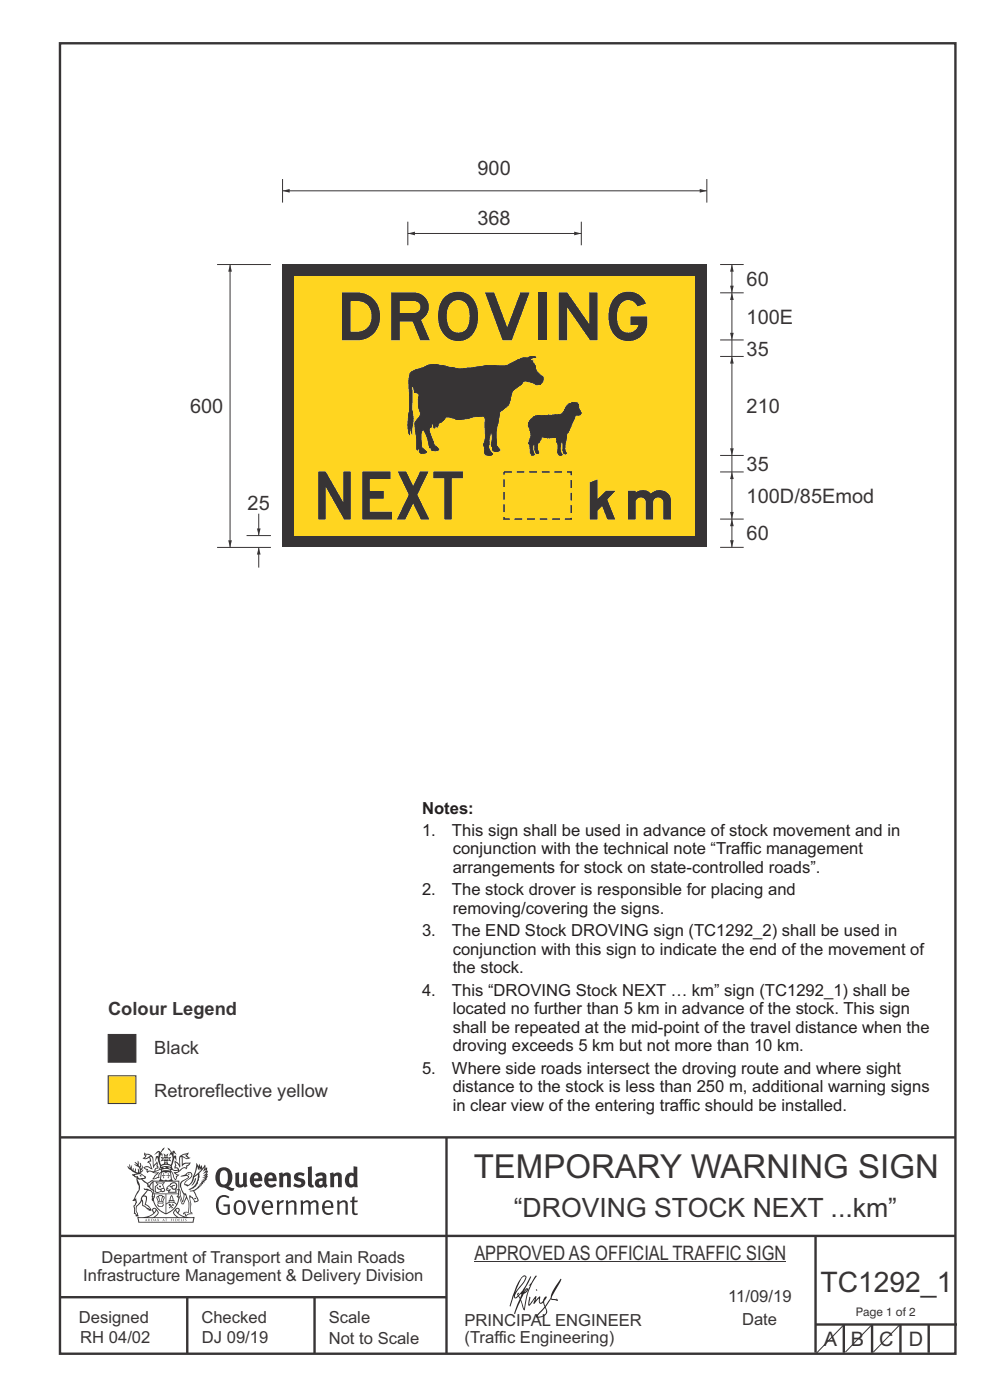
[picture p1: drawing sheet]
<svg xmlns="http://www.w3.org/2000/svg" width="210mm" height="297mm" viewBox="0 0 210 297" stroke-linecap="round" stroke-linejoin="round" font-family="sans-serif">
<g fill="none" stroke="#373435" stroke-width=".51">
<path d="M12.7 9.2h190v278h-190zM12.7 241.3h190M94.7 241.4v45.8M12.7 275.2h82M12.7 262.2h190.1M39.7 275.2v12M66.7 275.2v12M173 262.1v24.9M173 281h30M179 281v6M185 281v6M191 281v6"/>
<path d="M197 281v6"/>
</g>
<g fill="#373435">
<path d="M47 248.4a2.55 2.55 0 0 0 0 2.7l.3 .2a.81 .81 0 0 0 1-1v-.5a1.04 1.04 0 0 0-1.1-1.5zM46.3 248.1a1.82 1.82 0 0 1 2.1-.2 1.82 1.82 0 0 1 .9 1.8 2.29 2.29 0 0 1-.8 2l.7 .3h.5l-.2 .6a2.87 2.87 0 0 1-2-.7 2.12 2.12 0 0 1-1.7-3.1z" fill-rule="evenodd"/>
<path d="M49.9 248.9l.8-.2v2a.46 .46 0 0 0 .3 .6 .46 .46 0 0 0 .6-.3v-2.1l.7-.2v2.4l.2 .5-.5 .3-.3-.3a1.02 1.02 0 0 1-1.2 .3 1.02 1.02 0 0 1-.6-1.1z" fill-rule="evenodd"/>
<path d="M54 249.5l-.1 .5h.9a.49 .49 0 0 0-.2-.6 .49 .49 0 0 0-.6 .1zM53.4 249.1a1.34 1.34 0 0 1 1.6-.2 1.34 1.34 0 0 1 .6 1.5v.2h-1.7a.77 .77 0 0 0 .5 .8 .77 .77 0 0 0 .9-.4l.3 .5a1.59 1.59 0 0 1-2 .2 1.59 1.59 0 0 1-.5-2.1z" fill-rule="evenodd"/>
<path d="M57 249.5l-.1 .5h1a.49 .49 0 0 0-.2-.6 .49 .49 0 0 0-.7 .1zM56.4 249.1a1.34 1.34 0 0 1 1.6-.2 1.34 1.34 0 0 1 .7 1.5v.2h-1.8a.77 .77 0 0 0 .5 .8 .77 .77 0 0 0 .9-.4l.4 .5a1.59 1.59 0 0 1-2.1 .2 1.59 1.59 0 0 1-.5-2.1z" fill-rule="evenodd"/>
<path d="M59.2 248.9l.7-.2 .1 .4a.95 .95 0 0 1 1-.3 .95 .95 0 0 1 .7 .8v2.3h-.8v-2.3a.46 .46 0 0 0-.8 .1v2.2h-.8z" fill-rule="evenodd"/>
<path d="M62.6 249.1a1.75 1.75 0 0 1 2-.1l-.2 .5-.6-.2a.43 .43 0 0 0-.6 .3l.4 .3a1.04 1.04 0 0 1 1.2 1.1 1.04 1.04 0 0 1-1.4 1l-1.2-.4 .3-.6 1 .4 .4-.4a.88 .88 0 0 0-1-.5l-.4-.2-.1-.4z" fill-rule="evenodd"/>
<path d="M65.3 247.6l.8-.2 .1 3.8 .3 .2 .1 .4a.88 .88 0 0 1-1 0 .88 .88 0 0 1-.3-1z" fill-rule="evenodd"/>
<path d="M67.8 250.6a.43 .43 0 0 0-.1 .7 .43 .43 0 0 0 .7-.1v-.7zM66.8 249.1a1.7 1.7 0 0 1 2.4 .1v1.9l.3 .4-.4 .5-.5-.4a1.03 1.03 0 0 1-1.7-.1 1.03 1.03 0 0 1 .8-1.5h.7v-.4a.8 .8 0 0 0-1.2 .1z" fill-rule="evenodd"/>
<path d="M70 248.9l.7-.2 .1 .4a.95 .95 0 0 1 1-.3 .95 .95 0 0 1 .7 .8v2.3h-.8v-2.3a.46 .46 0 0 0-.8 .1v2.2h-.8z" fill-rule="evenodd"/>
<path d="M74.3 249.5a1.48 1.48 0 0 0 0 1.7h.5l.2-.1v-1.5l-.3-.2zM75 247.4l.8 .1 .1 4.4h-.7l-.1-.2a1.26 1.26 0 0 1-1.4 0 1.26 1.26 0 0 1-.5-1.3 1.29 1.29 0 0 1 .4-1.4 1.29 1.29 0 0 1 1.4-.1z" fill-rule="evenodd"/>
<path d="M46.4 253.9a1.72 1.72 0 0 1 2.3 0l-.3 .3a1.24 1.24 0 0 0-1.4-.2 1.24 1.24 0 0 0-.6 1.4 1.49 1.49 0 0 0 1.2 1.9l.7-.1v-1.3h-.8l-.1-.4h1.3v1.9a1.93 1.93 0 0 1-2.2 0 1.93 1.93 0 0 1-.7-2.2l.2-.8z" fill-rule="evenodd"/>
<path d="M50.4 255.1a1.65 1.65 0 0 0 .2 2.2 .99 .99 0 0 0 1-1.4 .78 .78 0 0 0-.4-.8 .78 .78 0 0 0-.8 0zM50 254.9a1.33 1.33 0 0 1 1.6-.1 1.33 1.33 0 0 1 .5 1.4 1.31 1.31 0 0 1-1.3 1.6 1.31 1.31 0 0 1-1.2-1.6v-.6z" fill-rule="evenodd"/>
<path d="M52.5 254.7l.4-.1 .9 2.6 .8-2.5h.5l-1.1 3h-.5z" fill-rule="evenodd"/>
<path d="M56.3 255.2l-.2 .7h1.3a.7 .7 0 0 0-.3-.8 .7 .7 0 0 0-.8 .1zM55.9 255a1.22 1.22 0 0 1 1.5-.2 1.22 1.22 0 0 1 .5 1.5h-1.8a.93 .93 0 0 0 .5 1 .93 .93 0 0 0 1.1-.2l.2 .3a1.43 1.43 0 0 1-1.8 .1 1.43 1.43 0 0 1-.6-1.7z" fill-rule="evenodd"/>
<path d="M58.7 254.7l.4-.1 .1 .5 .4-.4 .6-.1-.2 .5a.66 .66 0 0 0-.8 .7v1.9h-.4z" fill-rule="evenodd"/>
<path d="M60.6 254.7l.4-.1 .1 .5a.94 .94 0 0 1 1-.5 .94 .94 0 0 1 .8 .8v2.3h-.5l-.1-2.5a.81 .81 0 0 0-1.2 .3v2.2h-.4z" fill-rule="evenodd"/>
<path d="M63.7 254.7l.5-.1 .1 .5 .4-.3a.78 .78 0 0 1 1.1 .3 .9 .9 0 0 1 1-.5 .9 .9 0 0 1 .8 .8v2.3h-.5l-.1-2.5a.67 .67 0 0 0-1.1 .3v2.2h-.5v-2.4l-.4-.3-.7 .4v2.3h-.5z" fill-rule="evenodd"/>
<path d="M69 255.2l-.1 .7h1.3a.7 .7 0 0 0-.3-.8 .7 .7 0 0 0-.9 .1zM68.7 255a1.22 1.22 0 0 1 1.5-.2 1.22 1.22 0 0 1 .5 1.5h-1.8a.93 .93 0 0 0 .4 1 .93 .93 0 0 0 1.2-.2l.1 .3a1.44 1.44 0 0 1-1.7 .1 1.44 1.44 0 0 1-.6-1.7z" fill-rule="evenodd"/>
<path d="M71.4 254.7l.5-.1 .1 .5a.94 .94 0 0 1 1-.5 .94 .94 0 0 1 .8 .8v2.3h-.5l-.1-2.5a.81 .81 0 0 0-1.2 .3v2.2h-.4z" fill-rule="evenodd"/>
<path d="M74.7 253.9l.5-.1v.9h.7l-.1 .3h-.6v2.2l.1 .2h.5l.1 .3a.75 .75 0 0 1-1.2-.6v-2.1h-.4v-.3h.4z" fill-rule="evenodd"/>
<path d="M30.8 244.9l1.1 .3-.9 .5h-.4l.6-.5zM31.8 245.4h.2a2.44 2.44 0 0 1 .4 1.9l.1 .5 .7-1-.1 .6 .3 .3a.57 .57 0 0 0-.6 .7l-1-.1-.5 .2 .2-.5-.8-.3 .7-.1 .9 .5 .1-.1-.6-1.3-.2-.2h.5zM30.7 244.4l-.1 .5 .2 .4-.6 .4a1.04 1.04 0 0 0 1.4-.1l.2 .6-.3 .1-.2 .4a.94 .94 0 0 1 .8 1.1l-.2-.1a1.16 1.16 0 0 0-1.5-.1l.3 .4 .4 .2 .1 .5 .2 .1 .1-.2a.94 .94 0 0 1 1.1 .2l.8 .1-1.2 1.2a1.13 1.13 0 0 0 1.2-.2l.4-.1-.1-.4 .5-.8a.83 .83 0 0 0-.6 1.1l-.3-.1-.7 .4 1.1-1.4-.5 .1-.5-.1 1.3-.5-.1-.1-.9 .4v-.3l.2-.2 .3 .1 .1-.3-.2-.4v-.6l-.1-.4-.7 1v-.7a1.42 1.42 0 0 0-1.6-1.8z" fill-rule="evenodd"/>
<path d="M38.5 245.2l.5-.2 .7-.1-.6 .3 .8 .5h-.3zM38.3 245.5l.2-.1 .1 2a1.69 1.69 0 0 1 1.6-.6l-.8 .5 .1 .5a1.1 1.1 0 0 0-1.5 .6l-.1-.5-.2-.2h-.5l.3-.4-.3-.7a1.42 1.42 0 0 1 .8 1.1l.2-.1zM37.1 246.2l.1 1-.2 .3 .1 .4h.5l.1 .2a.96 .96 0 0 1-1.1-.1l-.1 .1a1.06 1.06 0 0 0 1.3 .2v.1a.72 .72 0 0 1-1 .2l.3 .5 .6 .2-.4 .2-.1 .6-.2-.3-.4-1.1-.4-.4 .4 .9a1.54 1.54 0 0 0 .7 1.2l.2-.3a.58 .58 0 0 1 .4-.8l.2-.1h-.3l-.5-.3 .9-.5a.93 .93 0 0 1 1.2-.5v.2l.2-.2 .1-.5a.99 .99 0 0 0 .7-.8l-1.3 .1-.3 .2-.1-1.4 .9 .4 .9-.3h-.4l-.5-.4 .4-.7-.6 .2a1.46 1.46 0 0 0-1.4 2.1v.4l-.2-.4z" fill-rule="evenodd"/>
<path d="M35.6 248.9l.2 .1-.1 .3 .4 .1h-.4v.6l-.1-.6h-.3l.3-.1z" fill-rule="evenodd"/>
<path d="M34.6 248.9l.2 .1v.3l.3 .1h-.3l-.1 .6v-.6h-.4l.4-.1z" fill-rule="evenodd"/>
<path d="M34.3 248.8a.57 .57 0 0 1 .9 .2 .57 .57 0 0 1 .9-.2l.2 1.4h-.2a.57 .57 0 0 1-.9 0 .69 .69 0 0 1-1.1 0zM34.2 248.1l-.3 2.1-.2 .4h3l-.2-.4-.3-2.1h-.2v.2l-.8-.1-.8 .1v-.2z" fill-rule="evenodd"/>
<path d="M34.2 252.4a.3 .3 0 0 0 .6 0 .3 .3 0 0 0-.6 0zM33.3 250.9l.3 .3-.3 .4a.79 .79 0 0 0 0 1.3l.8-.2-.1-.3a.55 .55 0 0 1-.7-.6l.1-.1 .2 .3 .3 .2 .8-.2-.4-.7 .4-.4-.7 .2zM33 250.7l1.1 .2 .9-.2-.4 .6 .4 1.2a.56 .56 0 0 1-.8 .3l-.2 .1a.73 .73 0 0 1-.9 .1 .73 .73 0 0 1-.3-1v-.4l.6-.4z" fill-rule="evenodd"/>
<path d="M35.6 251.8l.7-.4a.58 .58 0 0 1 1-.1 .58 .58 0 0 1-.4 .9l-.3-.3a.43 .43 0 0 1 .6-.4 .57 .57 0 0 0-.8 .2l-.2-.1-.3 .1 .4 .2a.55 .55 0 0 0 .9 .4v.5h-1.3l.3-.4-.1-.1-.6 .1 .2-.3-.2-.1zM35.4 251.8l-.1 .2a.39 .39 0 0 0 .2 .6h.3l-.2 .4h1.9l-.1-.8a.86 .86 0 0 0-.1-1.3 .86 .86 0 0 0-1.3 .4z" fill-rule="evenodd"/>
<path d="M36 254.8h.8v.2h-.8zM36.4 253.8l.2 .8h-.4zM36.4 253.5l-.3 .5-.1 .6h-.2v.4l-.7 .4 .2 .1a1.48 1.48 0 0 1 2.1 .2l.2-.1-.6-.5v-.5h-.2l-.1-.6z" fill-rule="evenodd"/>
<path d="M35.8 255.4l.4 .1 .1 .3 .3-.2-.2-.2a.38 .38 0 0 1 .5 .5l-.2-.2-.3 .2 .3 .2-.3 .3-.1-.4-.4 .4-.1-.2 .4-.3-.1-.1-.2 .1z" fill-rule="evenodd"/>
<path d="M34.5 254h.2v.2l-.2 .6h-.2zM33.6 255.3h.9v.2a.55 .55 0 0 1-.8 .4v-.2l-.2-.1zM33.4 254h.2l.2 .8h-.2zM33.6 255l.8-.1 .1 .2h-.8zM33.8 253.7h.5l-.2 1.1h-.1zM33.3 253.8l-.1 .3 .3 1.1a.48 .48 0 0 0-.1 .6 .48 .48 0 0 0 .5 .2h.5a.49 .49 0 0 0 .2-.8l.3-1.1-.1-.3a1.42 1.42 0 0 0-1.5 0z" fill-rule="evenodd"/>
<path d="M33.7 251.5l.4 .1 .1 .3h-.3z" fill-rule="evenodd"/>
<path d="M41.3 250.1l.3-.2-.2 .8-.6 .8h-.2l.5-.7z" fill-rule="evenodd"/>
<path d="M39.7 249l.3-.2 .5 .2a.88 .88 0 0 1-.6 1.1 1.22 1.22 0 0 0-.8 1.3l.5 .2a.72 .72 0 0 0 .9-.4l.5-.8 .2-.6 .8-.6v.2a2.85 2.85 0 0 1-2 2.9l.1 .1a2.13 2.13 0 0 0 1.9-1.5v-.3a2.01 2.01 0 0 0 .3-1.7l1.1-1.3-.4 1 .7-.5-.7 1 .8-.4-.8 .8 .7-.2-.9 .6 .8-.1-.8 .4h.7l-.8 .3 .3 .2h-.4l.2 .3h-.4l.2 .3h-.4l.1 .2h-.1a2.16 2.16 0 0 1-2 1.1l.1 .2 .4-.1a.76 .76 0 0 1 .7 .8l.5 1.2-.6 .2a1.45 1.45 0 0 0-1.1-1.3l.2 1.8-.1 1.8 .4 .3a1.07 1.07 0 0 0-1.2 .4v-.3l-.5-.2a.87 .87 0 0 1 1.1-.1v-.7a4.4 4.4 0 0 0-.6-3.1l-.1-.3h-.2a2.16 2.16 0 0 1-.7-2.2l.3-.4 1.2-.7a.55 .55 0 0 0-.4-.8zM37.8 252.4a.76 .76 0 0 1 .3 1.1l.6 1.6 .4-1.7 .2 .1a.61 .61 0 0 1-.1 .9l-.3 .8-.2 .1-.7-1.6-.3 .1a1.18 1.18 0 0 0 .1-1.4zM41.8 247.5l.2 .7 .3-.5v.6l.4-.5a1.9 1.9 0 0 1-1.2 1.4l-.3 .3zM38.2 249.6l1.4-.2 .2 .2v.3l-.5 .2a1.26 1.26 0 0 0-.9 1.9l.2 .7a1.84 1.84 0 0 1 .1 2.1l-.4-1.4a.96 .96 0 0 0-.4-1.2l-.4 .2a.78 .78 0 0 1 0 1.3l.1 .3h.4l.4 1.1a.38 .38 0 0 0 .2 .4 .38 .38 0 0 0 .4-.1l.6-1.2a2.94 2.94 0 0 1 .4 2.5l-.1 .4h-.8l-.3 .4v.2l.4-.1 .1 .4 .2 .1a1.02 1.02 0 0 1 1.3-.5v-.4l-.3-.1 .1-1.8-.3-1.3h.1a1.14 1.14 0 0 1 .8 1 .63 .63 0 0 0 .8-.2 .63 .63 0 0 0-.2-.9l-.6-1.2 .9-.6 .2-.4h.3l-.1-.2h.4l-.1-.3h.3l-.1-.3 .5-.1-.2-.2 .6-.4v-.2h-.2l.4-.5h-.3l.3-.5-.4 .1 .4-.5v-.3l-.3 .2 .2-.7-.1-.2-.4 .3v-.8l-.6 .8-.2-.8-.2 .5-.3-.7-.1 .6-.5-.8-.1 1.4-.6 1.8a1.81 1.81 0 0 1-1 1.5l-.6-.2a1.75 1.75 0 0 1 1.1-1.2 .75 .75 0 0 0 .1-1.3 .75 .75 0 0 0-1.2 .4z" fill-rule="evenodd"/>
<path d="M41.2 254.1h.3l.2 .2-.4 .1z" fill-rule="evenodd"/>
<path d="M29.4 258.4h11.6l-.1 .8h-11.4zM31.3 258.2l.5-.1a2.48 2.48 0 0 0 1.4-1.3l.3 .5-.5 .6-.5 .3zM32.5 256.6l.3-.2 .2 .1-.3 .7zM37.2 256.8a2.65 2.65 0 0 0 1.8 1.4h-1.1l-.5-.3-.5-.6zM37.4 256.5l.2-.1 .3 .2-.3 .6zM29.2 258.2l.1 1.2h11.8l.2-1.1-.2-.1a4.1 4.1 0 0 1-3.3-.9l.3-.4-.1-.6a1.06 1.06 0 0 0-1.3 1l.2 .4 .6 .5h-4.7l.3-.1a.84 .84 0 0 0 .6-.8 .84 .84 0 0 0-.5-.8l-.3-.2h-.5l-.1 .6 .3 .4a4.2 4.2 0 0 1-3.4 .9z" fill-rule="evenodd"/>
<path d="M31 258.7l.1 .2h-.2zM31 258.5l-.3 .6 .4-.2 .2 .2z" fill-rule="evenodd"/>
<path d="M31.3 258.6h.3v.4a.25 .25 0 0 0 .2-.1 .25 .25 0 0 0-.1-.3h.1a.29 .29 0 0 1 0 .4 .29 .29 0 0 1-.4 0 .29 .29 0 0 1 0-.4z" fill-rule="evenodd"/>
<path d="M32.2 258.6a.22 .22 0 0 1 .3 .2 .22 .22 0 0 1-.3 .2zM32 258.6l.1 .4a.33 .33 0 0 0 .4 0 .33 .33 0 0 0 0-.4 .33 .33 0 0 0-.5 0z" fill-rule="evenodd"/>
<path d="M32.9 258.7l.1 .2h-.2zM32.9 258.5l-.2 .6 .3-.2 .2 .2z" fill-rule="evenodd"/>
<path d="M33.3 258.6h.2l.1 .1 .2-.1-.2 .2 .2 .3-.3-.3-.1 .3h-.1l.2-.3z" fill-rule="evenodd"/>
<path d="M34.7 258.7l.1 .2h-.2zM34.7 258.5l-.3 .6 .4-.2 .2 .2z" fill-rule="evenodd"/>
<path d="M35 258.5h.5l-.2 .1v.5h-.2l.1-.5z" fill-rule="evenodd"/>
<path d="M36.2 258.6l.3-.1-.1 .1v.2h.1h-.1v.3h-.2z" fill-rule="evenodd"/>
<path d="M36.7 258.6h.2v.5h-.2z" fill-rule="evenodd"/>
<path d="M37.3 258.6a.22 .22 0 0 1 .3 .2 .22 .22 0 0 1-.3 .2zM37.1 258.6v.4a.33 .33 0 0 0 .5 0 .33 .33 0 0 0 0-.4 .33 .33 0 0 0-.5 0z" fill-rule="evenodd"/>
<path d="M37.8 258.6l.4-.1-.2 .1v.2h.1h-.1v.2l.2 .1h-.4z" fill-rule="evenodd"/>
<path d="M38.4 258.6h.2l-.1 .4 .2 .1h-.3z" fill-rule="evenodd"/>
<path d="M38.9 258.6h.2v.5h-.2z" fill-rule="evenodd"/>
<path d="M39.3 258.6h.2h-.1l.2 .3-.2 .2-.1-.1v-.1l.2 .1z" fill-rule="evenodd"/>
<path d="M34.2 247.4a1.51 1.51 0 0 1 2 .2 2.67 2.67 0 0 0-2.1 0zM35.7 247.6l.4 .1 .1 .3-.4-.1zM34.6 247.6h.5l.1 .2h-.4zM34 247.8l.3 .2h-.3zM34.9 246.9l.3-.2 .3 .2zM34.9 245.6l.2 .1v.3h-.2zM35 245.1l.2 .2 .2-.2-.1 .3h-.2zM35.1 246.3h.2l.1 .4-.2-.2-.2 .2zM35.3 245.7l.2-.1v.4h-.2zM34.4 245.7h.3l.1 .3-.4 .1 .2-.2zM35.7 245.7h.3l-.2 .2 .2 .2-.4-.1zM32.7 244.9l1-.5-.1 1-.2-.2-.3 .2-.3 1.1 .5-1 .3 .9a1.84 1.84 0 0 1 .2 1.7l.4 .1a2.48 2.48 0 0 1 2.2 0l.2-.2-.2-.7 .7-1.8 .4 .7-.2-1-.2-.1-.2 .3v-.9l.6 .4-.6-.8-.3 .1-.1 .4-.5-.9-.5-.3 .2 .5 .6 .5-.5 .8 .4-.4a2.06 2.06 0 0 1 0 2.3l-.5-.2-.2-.6 .1-.1 .8 .2-.4-.5 .4-.5-.7 .2-.2-.2 .2-.7-.5 .4-.5-.4 .2 .7-.2 .2-.7-.2 .4 .5-.4 .5 .8-.2 .1 .1-.2 .6-.5 .2a2.02 2.02 0 0 1 0-2.2l.3 .5-.1-.7-.3-.1 .8-1.2-.4 .3-.5 .8-.2-.3a.8 .8 0 0 0-.8 .5z" fill-rule="evenodd"/>
<path d="M29.2 250.1l.3 .1a.61 .61 0 0 1 .8 .4l.3 .2a.8 .8 0 0 1 .6 1l.4 .1 .5 .5a1 1 0 0 1 .5 1.1l-.1 .7v-.5h-.1a.96 .96 0 0 0-.8-1.3l-.2-.2h-.7l-.1-.1-.1 .1 .1 .3h.6l-1.2 1.3-.2 1-.4 .6a1.33 1.33 0 0 0-.5 1.8l.2 .5a1.26 1.26 0 0 1-.5-1.5l-.1-.3a1.56 1.56 0 0 0 .4-1.7l-.3 .2 .2-.5a3.2 3.2 0 0 0 .7-3zM30.4 253.9h.4a2.06 2.06 0 0 1-.1 1.6l.7 .5 .4 .4-.6-.1-.8-.6-.1-.9a.51 .51 0 0 1 .1-.9zM28.6 249.3a1.52 1.52 0 0 1 2.1 .5l-1.1 .2-.2-.1-.1-.4h-.5zM27.5 247v.8l-.3-.4h-.1a3.1 3.1 0 0 0 1.9 1.6l-1 .1 .5 .6 .5 .1 .1 1.1a1.84 1.84 0 0 1-.3 2.5l-.4 .9-.3 .4 .2 .1 .4-.1 .1 .4-.2 .5-.3 .2 .1 1.7h.2l.3 .5 .1 .1 .4-.1-.1-.5a1.3 1.3 0 0 1-.1-1.7l.9-1 .1 1.1 .6 .2 .5 .5 .1-.1 .2 .3h.5a1.85 1.85 0 0 0-1.2-1.4l.1-.3a1.39 1.39 0 0 0 0-1.4l-.5-.1 .5-.5a.66 .66 0 0 1 .9-.4 .66 .66 0 0 1 .3 .9l-.1 .4 .2-.1v.2l-.1 .3 .2 .5 .1-.3a2.24 2.24 0 0 0 .1-2.2 .73 .73 0 0 1-.7-.7 .73 .73 0 0 1 .6-.7v-.2a.94 .94 0 0 0-.9 .8 .48 .48 0 0 1-.1-.6 .48 .48 0 0 1 .5-.2l.5-.3a.51 .51 0 0 0-.8 .2l-.5 .2-1-.8h.6l.2-.5-1.2-.7 .5-.5v-.3l-.5 .4 .1-.2a.69 .69 0 0 0 .2-1v.4l-.2 .3v-1.1l-.3-.2 .1 .6-.1 .2-.4-1.3v.7l-.6-.4 .5 .7-.6-.2 .3 .3a1 1 0 0 1 .7 1.4l-.2-.8v.9l-.5-.2v-.8l-.2 .7-.2-.1-.1-.6-.2 .4-.2-.2 .1-.7-.2 .5z" fill-rule="evenodd"/>
<path d="M29.6 249.4l.2-.1 .3 .2z" fill-rule="evenodd"/>
<path d="M32.4 250.5h5.6v2l-.2-.1v-1.7h-5.2v2.5h5.2v-.8l.1 .2-.1 1.1v-.3h-2.5v4a4.1 4.1 0 0 0 2.6-3.6l.1-.1a4 4 0 0 1-2.8 3.9 4.2 4.2 0 0 1-2.8-4.7l.1 1.2 .1-.1a3.8 3.8 0 0 0 2.5 3.4v-4h-2.5l-.2-.9z" fill-rule="evenodd"/>
<circle cx="40" cy="249.1" r=".17"/>
</g>
<path d="M100.6 267.7h66.2" fill="none" stroke="#373435" stroke-width=".21"/>
<g fill="#252726">
<path d="M111.6 273.7l.2-.2-.5 .7zM110.4 274.5l.3 .1-.3 .7-.3-.4zM110.9 270.9l.5-.1a9.3 9.3 0 0 1-2 3.2l-.1 .2 1-2.5zM110.6 271a14.7 14.7 0 0 0-2.2 4.9l-.3 1.2 .1 .1 .8-2.4a.42 .42 0 0 0 .2 .7 .42 .42 0 0 0 .6-.3l.2-.2 .2 .6-1.1 3.1h.2l1.1-2.8 .6 1.9 .2 .2 .2-.5a13.5 13.5 0 0 1 2-6.2l.5-.5-.2-.2-1.6 2.1 .4-.1a14.9 14.9 0 0 0-1.3 5.1l-.4-1.2a1.39 1.39 0 0 1 .2-1.8l.1-.2a.92 .92 0 0 0 .8-1.2 .75 .75 0 0 0-.7 .7l-.2 .2 1.6-3.4h-.1l-.4 .7a10.5 10.5 0 0 1-2.2 3.2l.2-.4a.32 .32 0 0 0-.4 .2 .32 .32 0 0 0 .1 .4l-.5 .4a3.2 3.2 0 0 1 1.1-2.3l.5-.6a2.49 2.49 0 0 0 .7-1.6l-.3-.2z" fill-rule="evenodd"/>
<path d="M115.6 277.5a1.15 1.15 0 0 1 .1 1.3 1.15 1.15 0 0 1-1.2 .5h-.5zM112.3 275.1l-.3 1.7 .3 .2 1.2-1.5-.3 1.1 1.1-1.2a.94 .94 0 0 0 .4 1.2l.5-.3 .3 .9-1.2 1.3a.98 .98 0 0 0-.5 1 1.9 1.9 0 0 0 2.3-1.3l-.1-.3a1.02 1.02 0 0 1 .3-1.4l.5-.9 1.5 .3-.2-.5v.3l-1.1-.2v-.2l2-3.6 .1-.3-.1-.1-1.8 2.7a6.6 6.6 0 0 1-1.5 3l-.2-.2a1.01 1.01 0 0 1 .4-1.4l.1-.2-.3-.2-.3 .5-.2 .5-.5 .4-.2-.4 .1-.9-.2-.1-.8 .9 .2-.9h-.1l-1.4 1.7 .2-1.4v-.1z" fill-rule="evenodd"/>
<path d="M113.7 273.5l.3 .3h-.3z" fill-rule="evenodd"/>
</g>
<path d="M178.8 281.2l-5.6 5.9" fill="none" stroke="#373435" stroke-width=".21"/>
<path d="M22.9 228.2h5.9v5.9h-5.9z" fill-rule="evenodd" fill="#ffd520" stroke="#373435" stroke-width=".21"/>
<path d="M22.9 219.5h5.9v5.8h-5.9z" fill-rule="evenodd" fill="#373435" stroke="#373435" stroke-width=".21"/>
<path d="M155.3 110.1v6M185 281l-5.7 5.8" fill="none" stroke="#373435" stroke-width=".21"/>
<g fill="#373435">
<path d="M155.3 110.1l.3 1.5h-.7z"/>
<path d="M154.9 114.6h.7l-.3 1.5z"/>
</g>
<path d="M152.8 110.1h5M152.8 116.1h5M155.3 100.1v10" fill="none" stroke="#373435" stroke-width=".21"/>
<g fill="#373435">
<path d="M155.3 100.1l.3 1.5h-.7z"/>
<path d="M154.9 108.6h.7l-.3 1.5z"/>
</g>
<path d="M155.3 75.6v21M152.8 96.6h5M152.8 100.1h5" fill="none" stroke="#373435" stroke-width=".21"/>
<g fill="#373435">
<path d="M155.3 75.6l.3 1.5h-.7z"/>
<path d="M154.9 95.1h.7l-.3 1.5z"/>
</g>
<path d="M155.3 96.6v3.5" fill="none" stroke="#373435" stroke-width=".21"/>
<path d="M59.9 56.1h90v60h-90z" fill-rule="evenodd" fill="#373435"/>
<path d="M62.4 58.6h85v55h-85z" fill-rule="evenodd" fill="#ffd520"/>
<path d="M87.2 78.9l-.2 .3a16.6 16.6 0 0 0-.1 5.4l-.1 2.8a9.5 9.5 0 0 0 .1 4.7v-.6l.2-.9 .2 1.3v-.5a11.6 11.6 0 0 0 0-4.9v-4.1l.2-.4 .2 .2 .2 1.1a.75 .75 0 0 1 .8 .2 .75 .75 0 0 1 .2 .8l-.2 1.5 .2 1a1.47 1.47 0 0 1 0 1.7l-.2 .2a1.65 1.65 0 0 0-.6 1.9l.4 4.9 .1-.3a.31 .31 0 0 1 .4 .2 .31 .31 0 0 1-.1 .3 1.01 1.01 0 0 0 1.6 .2l-1-1-.2-1.3a2.87 2.87 0 0 1 .5-2.6 11 11 0 0 1 1.4 4l.1-.4 .3 1a1.32 1.32 0 0 0 1.5-.3l-.6-.6a1.02 1.02 0 0 1-.6-1.1l-.4-.9a3.3 3.3 0 0 1-.3-3l.1 .9 .2-.1 .1-.7 .4 .1v.9h.2l.2-.9h.2v.6l.2 .1 .1-.8 1-.5 .6-.8 1.5 .2a5.8 5.8 0 0 0 4.4-.3l2.2-.1a3.3 3.3 0 0 1 .3 2.2 7.2 7.2 0 0 1-.3 3.9l.2 1.1-.1 .3a.78 .78 0 0 0 1.1 .8l.7-.2-.1-.3a1.86 1.86 0 0 1-.6-2.2v-.9l.4-1.4 .2 .6-.2 2.1 .1 .5 .2 .1-.1 .4a.97 .97 0 0 0 1.6 .1l-.6-.7-.1-1a8.4 8.4 0 0 1 .3-3.9l.4-2.4 1.2-.9a2.56 2.56 0 0 0 1.1-2.2l.4-1.2 .8-.8a2.62 2.62 0 0 0 1.5-1.3l.7-.1 1.4 .3 .6 .4a1.28 1.28 0 0 0 1.5-.7v-.2a.81 .81 0 0 0-.5-1.1l-1-1-.2-1.1-.2-.3-.4-.1 .2-.1-.3-.2 .3-.2-.7-.2 .6-.5 .7-.1a2.02 2.02 0 0 0-2 .1 5.5 5.5 0 0 0-2.9 1 6.4 6.4 0 0 1-4.5 .6l-2.8 .3a13.2 13.2 0 0 1-7.5-.2 5.5 5.5 0 0 0-4.6 .5l-1.3 .4zM112.6 88.9a1.52 1.52 0 0 0-.2 2.1v.4l.2 .1v.3a1.34 1.34 0 0 1-.2 1.4l-.3 .9a2.49 2.49 0 0 1 .4 2l.2 .5 .6-.1-.2-.7a1.25 1.25 0 0 1 .2-1.6l.4 1.9 .5 .1 .1-.2-.3-1v-1l.3-.1v-.2h.2l.3-.6-.1-.2 .3-.2 .5 .1 .4-.1 .2 .2 1.6-.1a.27 .27 0 0 1 .3 .1 .27 .27 0 0 1 0 .3l.3 1.1 .1 .8a1.43 1.43 0 0 0 .2 1.5h.5l.1-.2a2.37 2.37 0 0 1 0-2.7l.2 .6v1.3l.2 .6 .5 .1a3.6 3.6 0 0 1 0-2.9 2.49 2.49 0 0 1 .7-2.1l.3-1.1 .2-.1 .2-.7 .2-.2 .4-1.1h.7l.3-.1 .2-.2-.5-1.4a.8 .8 0 0 0-.3-.8 .8 .8 0 0 0-.8-.2h-.3l-.3 .2a1.47 1.47 0 0 0-1.2 1.1l-.2 .4a1.49 1.49 0 0 1-1.8 .9l-.9 .2-1.8-.1-.3 .2-.2-.2h-.5a1.07 1.07 0 0 0-1.2 .6z" fill-rule="evenodd" fill="#373435" stroke="#373435" stroke-width=".21"/>
<path d="M48.8 56.1v60" fill="none" stroke="#373435" stroke-width=".21"/>
<g fill="#373435">
<path d="M48.8 56.1l.4 1.5h-.8z"/>
<path d="M48.4 114.6h.8l-.4 1.5z"/>
</g>
<path d="M46.1 116.1h11.4M54.9 109v4.6" fill="none" stroke="#373435" stroke-width=".21"/>
<path d="M54.5 112.1h.8l-.4 1.5z" fill="#373435"/>
<path d="M52.3 113.6h5.2M54.9 116.1v4.3" fill="none" stroke="#373435" stroke-width=".21"/>
<path d="M54.9 116.1l.4 1.5h-.8z" fill="#373435"/>
<path d="M149.9 38v5M59.9 40.5h90" fill="none" stroke="#373435" stroke-width=".21"/>
<g fill="#373435">
<path d="M59.9 40.5l1.5-.4v.8z"/>
<path d="M148.4 40.1l1.5 .4-1.5 .4z"/>
</g>
<path d="M59.9 38v5M155.3 56.1v6" fill="none" stroke="#373435" stroke-width=".21"/>
<g fill="#373435">
<path d="M155.3 56.1l.3 1.5h-.7z"/>
<path d="M154.9 60.6h.7l-.3 1.5z"/>
</g>
<path d="M152.8 56.1h5M152.8 62.1h5M152.8 72.1h5M155.3 62.1v10" fill="none" stroke="#373435" stroke-width=".21"/>
<g fill="#373435">
<path d="M155.3 62.1l.3 1.5h-.7z"/>
<path d="M154.9 70.6h.7l-.3 1.5z"/>
</g>
<path d="M86.5 49.5h36.8M123.3 47v5M152.8 75.6h5" fill="none" stroke="#373435" stroke-width=".21"/>
<g fill="#373435">
<path d="M86.5 49.5l1.5-.4v.8z"/>
<path d="M121.8 49.1l1.5 .4-1.5 .4z"/>
</g>
<path d="M46.1 56.1h11.4M86.5 47v5M155.3 72.1v3.5M190.9 281l-5.6 5.8" fill="none" stroke="#373435" stroke-width=".21"/>
<path d="M106.9 100.1h14.3v10h-14.3z" fill="none" stroke="#373435" stroke-width=".33" stroke-dasharray="1.7 1" stroke-linecap="butt"/>
<g font-size="14.1" fill="#373435">
<text x="71.2" y="72.2">DROVING</text>
<text x="66.3" y="110.2">NEXT</text>
</g>
<text font-size="11.6" fill="#373435" x="123.4" y="110.2">km</text>
<text font-size="7" fill="#373435" x="100.5" y="249.9">TEMPORARY WARNING SIGN</text>
<text font-size="6" fill="#373435" x="174" y="274.1">TC1292_1</text>
<text font-size="5.6" fill="#373435" x="109" y="258.1">“DROVING STOCK NEXT ...km”</text>
<g font-size="4.2" fill="#373435">
<text x="101.3" y="37.2">900</text>
<text x="101.3" y="47.8">368</text>
<text x="158.4" y="60.7">60</text>
<text x="158.4" y="68.6">100E</text>
<text x="158.4" y="75.5">35</text>
<text x="40.3" y="87.6">600</text>
<text x="158.4" y="87.6">210</text>
<text x="158.4" y="99.9">35</text>
<text x="158.4" y="106.6">100D/85Emod</text>
<text x="52.5" y="108.3">25</text>
<text x="158.4" y="114.7">60</text>
<text x="100.6" y="267.2">APPROVED AS OFFICIAL TRAFFIC SIGN</text>
<text x="174.7" y="285.6">A</text>
<text x="180.5" y="285.6">B</text>
<text x="186.5" y="285.6">C</text>
<text x="192.8" y="285.6">D</text>
</g>
<g font-size="3.9" fill="#373435">
<text x="22.9" y="215.3">Colour Legend</text>
<text x="32.7" y="223.7">Black</text>
<text x="32.7" y="232.7">Retroreflective yellow</text>
</g>
<g font-size="3.5" fill="#231f20">
<text x="89.5" y="172.6">Notes:</text>
<text x="89.5" y="177.3">1.</text>
<text x="95.9" y="177.3">This sign shall be used in advance of stock movement and in</text>
<text x="96" y="181.3">conjunction with the technical note “Traffic management</text>
<text x="96" y="185.2">arrangements for stock on state-controlled roads”.</text>
<text x="89.5" y="189.9">2.</text>
<text x="95.9" y="189.9">The stock drover is responsible for placing and</text>
<text x="96" y="193.9">removing/covering the signs.</text>
<text x="89.5" y="198.6">3.</text>
<text x="95.9" y="198.6">The END Stock DROVING sign (TC1292_2) shall be used in</text>
<text x="96" y="202.6">conjunction with this sign to indicate the end of the movement of</text>
<text x="96" y="206.5">the stock.</text>
<text x="89.5" y="211.2">4.</text>
<text x="95.9" y="211.2">This “DROVING Stock NEXT … km” sign (TC1292_1) shall be</text>
<text x="96" y="215.2">located no further than 5 km in advance of the stock. This sign</text>
<text x="96" y="219.1">shall be repeated at the mid-point of the travel distance when the</text>
<text x="89.5" y="227.8">5.</text>
<text x="95.9" y="227.8">Where side roads intersect the droving route and where sight</text>
<text x="96" y="223">droving exceeds 5 km but not more than 10 km.</text>
<text x="96" y="231.7">distance to the stock is less than 250 m, additional warning signs</text>
<text x="96" y="235.7">in clear view of the entering traffic should be installed.</text>
</g>
<g font-size="3.5" fill="#373435">
<text x="21.6" y="267.9">Department of Transport and Main Roads</text>
<text x="17.7" y="271.8">Infrastructure Management &amp; Delivery Division</text>
<text x="16.7" y="280.6">Designed</text>
<text x="42.7" y="280.6">Checked</text>
<text x="69.7" y="280.6">Scale</text>
<text x="98.5" y="281.3">PRINCIPAL ENGINEER</text>
<text x="154.5" y="276.2">11/09/19</text>
<text x="157.4" y="281.2">Date</text>
<text x="17" y="284.8">RH 04/02</text>
<text x="42.8" y="284.8">DJ 09/19</text>
<text x="69.7" y="285.2">Not to Scale</text>
<text x="98.5" y="284.8">(Traffic Engineering)</text>
</g>
<text font-size="2.5" fill="#373435" x="181.6" y="279.2">Page 1 of 2</text>
</svg>
